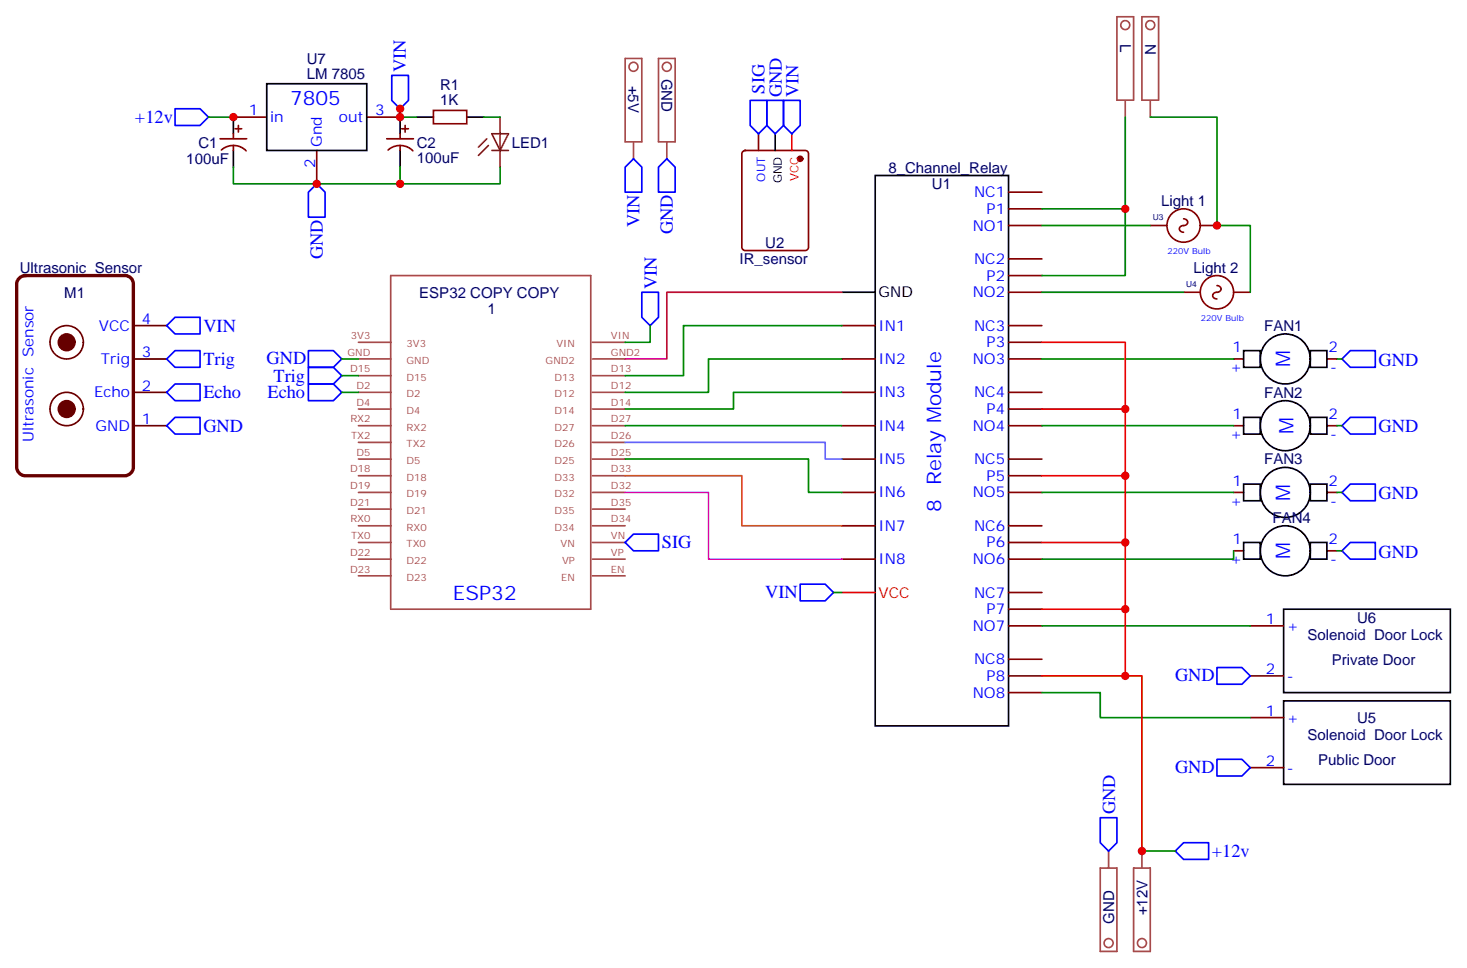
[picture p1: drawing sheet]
<svg xmlns="http://www.w3.org/2000/svg" width="310mm" height="205mm" viewBox="0 0 310 205" stroke-linecap="round" stroke-linejoin="round" font-family="sans-serif">
<g fill="none" stroke="#a64a4a" stroke-width=".35">
<path d="M132.3 12.4h3.5v17.6h-3.5zM134.1 13.2a.95 .95 0 0 0-.9 1.4 .95 .95 0 0 0 1.6 .1 .95 .95 0 0 0-.6-1.5M139.3 12.4h3.6v17.6h-3.6zM141.1 13.2a.95 .95 0 0 0-.8 1.4 .95 .95 0 0 0 1.6 .1 .95 .95 0 0 0-.6-1.5M236.4 3.5h3.5v17.7h-3.5zM238.1 4.4a.95 .95 0 0 0-.8 1.3 .95 .95 0 0 0 1.6 .2 .95 .95 0 0 0-.6-1.5M241.7 3.5h3.5v17.7h-3.5zM243.4 4.4a.95 .95 0 0 0-.8 1.3 .95 .95 0 0 0 1.6 .2 .95 .95 0 0 0-.6-1.5M134.1 30.1v3.5M141.1 30.1v3.5M238.1 21.3v3.5M243.4 21.3v3.5"/>
<path d="M82.7 58.3h42.3v70.5h-42.3zM75.8 72.4h7M75.8 75.9h7M75.8 79.4h7M125.3 72.4h7M125.3 75.9h7M125.3 79.4h7M75.8 83h7M75.8 86.5h7M75.8 90h7M75.8 93.6h7M75.8 97.1h7"/>
<path d="M125.3 83h7M125.3 86.5h7M125.3 90h7M125.3 93.6h7M125.3 97.1h7M75.8 100.6h7M75.8 104.1h7M75.8 107.7h7M75.8 111.2h7M75.8 114.7h7M75.8 118.3h7M125.3 100.6h7"/>
<path d="M125.3 104.1h7M125.3 107.7h7M125.3 111.2h7M125.3 114.7h7M125.3 118.3h7M75.8 121.8h7M125.3 121.8h7M234.6 180v3.5M241.7 180v3.5M232.8 183.6h3.6v17.6h-3.6zM239.9 183.6h3.5v17.6h-3.5zM234.4 200.4a.95 .95 0 0 1-.6-1.5 .95 .95 0 0 1 1.6 .1 .95 .95 0 0 1-.8 1.4"/>
<path d="M241.5 200.4a.95 .95 0 0 1-.6-1.5 .95 .95 0 0 1 1.6 .1 .95 .95 0 0 1-.8 1.4"/>
</g>
<g fill="none" stroke="#000" stroke-width=".35">
<path d="M56.4 17.7h21.2v14.1h-21.2zM49.4 24.8v3.5M49.4 31.8v3.5M84.7 24.8v3.5M84.7 31.8v3.5M88.2 24.8h3.5M98.8 24.8h3.5M164 28.3v3.5M185.2 37.1h28.2v116.4h-28.2zM178.2 61.8h7M263.2 74.2h3.5v3.5h-3.5zM277.3 74.2h3.5v3.5h-3.5z"/>
<path d="M263.2 88.3h3.5v3.5h-3.5zM277.3 88.3h3.5v3.5h-3.5zM263.2 102.4h3.5v3.5h-3.5zM263.2 114.7h3.5v3.6h-3.5zM277.3 102.4h3.5v3.5h-3.5zM277.3 114.7h3.5v3.6h-3.5zM271.6 128.8h35.3v17.7h-35.3zM271.6 148.2h35.3v17.7h-35.3z"/>
<circle cx="272" cy="75.9" r="5.3"/>
<circle cx="272" cy="90" r="5.3"/>
<circle cx="272" cy="104.1" r="5.3"/>
<circle cx="272" cy="116.5" r="5.3"/>
</g>
<g fill="none" stroke="#870000" stroke-width=".35">
<path d="M46.6 29.4h5.6M46.9 31.7a3.8 3.8 0 0 1 5.2 .2M49.4 24.8h7M49.4 28.3v1.1M49.4 30.8v1M49.7 27.2h1.5M50.4 26.5v1.4M67 31.8v7.1M77.6 24.8h7.1M81.8 29.4h5.7M82.1 31.7a3.8 3.8 0 0 1 5.3 .2M84.7 28.3v1.1"/>
<path d="M84.7 30.8v1M85 27.2h1.4M85.7 26.5v1.4M91.7 23.4h7.1v2.8h-7.1zM157.2 32l.5-.2h12.7a.71 .71 0 0 1 .7 .7v19.8a.76 .76 0 0 1-.7 .7h-12.7a.76 .76 0 0 1-.7-.7v-19.8zM160.5 28.3v3.5M213.4 40.6h7.1M213.4 44.2h7.1M213.4 47.7h7.1M213.4 58.3h7.1M213.4 54.8h7.1M243.4 47.7h3.5"/>
<path d="M250.4 47.7a.73 .73 0 0 0-.8 .7 .73 .73 0 0 0 .9 .7M250.5 46.3a.73 .73 0 0 1 .8 .7 .73 .73 0 0 1-.9 .7M254 47.7h3.5M178.2 68.9h7M178.2 75.9h7M213.4 68.9h7.1M213.4 75.9h7.1M213.4 61.8h7.1M213.4 72.4h7.1M250.5 61.8h3.5M257.5 61.8a.73 .73 0 0 0-.9 .7 .73 .73 0 0 0 .9 .7M257.5 60.4a.73 .73 0 0 1 .9 .7 .73 .73 0 0 1-.9 .7"/>
<path d="M261.1 75.9h2.1M261.1 61.8h3.5M280.8 75.9h2.1M178.2 83h7M178.2 90h7M178.2 97.1h7M213.4 83h7.1M213.4 90h7.1M213.4 97.1h7.1M213.4 86.5h7.1M261.1 90h2.1M280.8 90h2.1"/>
<path d="M178.2 104.1h7M178.2 111.2h7M178.2 118.3h7M213.4 104.1h7.1M213.4 111.2h7.1M213.4 118.3h7.1M213.4 100.6h7.1M213.4 114.7h7.1M261.1 104.1h2.1M261.1 116.5h2.1M280.8 104.1h2.1M280.8 116.5h2.1"/>
<path d="M213.4 132.4h7.1M213.4 128.8h7.1M213.4 125.3h7.1M213.4 139.4h7.1M264.6 132.4h7M213.4 146.5h7.1M213.4 142.9h7.1M264.6 142.9h7M264.6 151.8h7M264.6 162.3h7"/>
<circle cx="250.5" cy="47.7" r="3.5"/>
<circle cx="257.5" cy="61.8" r="3.5"/>
</g>
<path d="M167.6 28.3v3.5M220.5 72.4h17.6v14.1h-17.6M238.1 86.5v14.1h-17.6M238.1 100.6v14.1h-17.6M238.1 114.7v14.1h-17.6M178.2 125.3h7M238.1 128.8v14.1h-17.6M238.1 142.9h3.6v37.1" fill="none" stroke="#f00" stroke-width=".35"/>
<circle cx="169.3" cy="33.6" r=".53" fill="#870000" stroke="#870000" stroke-width=".35"/>
<g fill="none" stroke="#600" stroke-width=".35">
<path d="M28.2 75.9h7.1M28.2 68.9h7.1M28.2 90h7.1M28.2 83h7.1"/>
<circle cx="14.1" cy="72.4" r="3.5"/>
<circle cx="14.1" cy="86.5" r="3.5"/>
</g>
<g fill="#600" stroke="#600" stroke-width=".35">
<circle cx="14.1" cy="72.4" r="1.76"/>
<circle cx="14.1" cy="86.5" r="1.76"/>
</g>
<path d="M4.1 58.8l1.2-.5h21.2a1.76 1.76 0 0 1 1.7 1.7v38.8a1.89 1.89 0 0 1-1.7 1.8h-21.2a1.89 1.89 0 0 1-1.8-1.8v-38.8l.1-.4z" fill="none" stroke="#600" stroke-width=".71"/>
<g fill="none" stroke="#008700" stroke-width=".35">
<path d="M44.1 24.8h5.3M49.4 35.3v3.6h35.3v-3.6M84.7 24.8v-1.8v1.8h3.5M102.3 24.8h3.5M105.8 35.3v3.6h-21.1M238.1 24.8v19.4M243.4 24.8h14.1v22.9h7.1v14.1M220.5 44.2h17.6v14.1h-17.6M220.5 47.7h22.9M72.3 75.9h3.5M72.3 79.4h3.5M137.6 68.9v3.5h-5.3"/>
<path d="M178.2 68.9h-33.6v10.5h-12.3M178.2 75.9h-28.3v7.1h-17.6M220.5 61.8h30M220.5 75.9h40.6M282.9 75.9h1.1M72.3 83h3.5M132.3 97.1h38.8v7h7.1M132.3 90h45.9M178.2 83h-23v3.5h-22.9M220.5 90h40.6M282.9 90h1.1M220.5 104.1h40.6"/>
<path d="M261.1 116.5v1.8h-40.6M282.9 104.1h1.1M282.9 116.5h1.1M176.4 125.3h1.8M220.5 132.4h44.1M220.5 146.5h12.3v5.3h31.8M241.7 180h7"/>
</g>
<path d="M132.3 93.6h42.3v3.5h3.6" fill="none" stroke="#0cf" stroke-width=".35"/>
<path d="M132.3 100.6h24.7v10.6h21.2" fill="none" stroke="#c60" stroke-width=".35"/>
<path d="M132.3 104.1h17.6v14.2h28.3" fill="none" stroke="#f0f" stroke-width=".35"/>
<path d="M178.2 61.8h-37.1v14.1h-8.8" fill="none" stroke="#c06" stroke-width=".35"/>
<g fill="none" stroke="#00f" stroke-width=".35">
<path d="M82.9 15.9h3.5v5.3l-1.7 1.8-1.8-1.8zM37 23h5.3l1.8 1.8-1.8 1.7h-5.3zM67 38.9l1.8 1.7v5.3h-3.5v-5.3zM134.1 33.6l1.7 1.7v5.3h-3.5v-5.3zM141.1 33.6l1.8 1.7v5.3h-3.6v-5.3zM158.7 21.2h3.6v5.3l-1.8 1.8-1.8-1.8zM162.3 21.2h3.5v5.3l-1.8 1.8-1.7-1.8zM165.8 21.2h3.5v5.3l-1.7 1.8-1.8-1.8zM35.3 75.9l1.7-1.7h5.3v3.5h-5.3zM37 67.1h5.3v3.5h-5.3l-1.7-1.7zM65.3 74.2h5.3l1.7 1.7-1.7 1.8h-5.3zM65.3 77.7h5.3l1.7 1.7-1.7 1.8h-5.3z"/>
<path d="M135.8 61.8h3.5v5.3l-1.7 1.8-1.8-1.8zM284 75.9l1.8-1.7h5.2v3.5h-5.2zM35.3 90l1.7-1.7h5.3v3.5h-5.3zM37 81.2h5.3v3.5h-5.3l-1.7-1.7zM65.3 81.2h5.3l1.7 1.8-1.7 1.7h-5.3zM284 90l1.8-1.7h5.2v3.5h-5.2zM132.3 114.7l1.8-1.7h5.2v3.5h-5.2zM284 116.5l1.8-1.8h5.2v3.6h-5.2zM284 104.1l1.8-1.7h5.2v3.5h-5.2zM169.3 123.5h5.3l1.8 1.8-1.8 1.8h-5.3zM257.5 141.2h5.3l1.8 1.7-1.8 1.8h-5.3zM232.8 172.9h3.6v5.3l-1.8 1.8-1.8-1.8z"/>
<path d="M248.7 180l1.8-1.8h5.3v3.6h-5.3zM257.5 160.6h5.3l1.8 1.7-1.8 1.8h-5.3z"/>
</g>
<path d="M103 29.4l-1.8 1.7M103.4 30.8l-2.2 2.1M104.1 28.3h3.5l-1.8 3.5zM104.1 31.8h3.5M105.8 24.8v10.5" fill="none" stroke="#8c2424" stroke-width=".35"/>
<g fill="#c00">
<circle cx="238.1" cy="44.2" r=".88"/>
<circle cx="257.5" cy="47.7" r=".88"/>
<circle cx="238.1" cy="86.5" r=".88"/>
<circle cx="238.1" cy="100.6" r=".88"/>
<circle cx="238.1" cy="114.7" r=".88"/>
<circle cx="238.1" cy="128.8" r=".88"/>
<circle cx="241.7" cy="180" r=".88"/>
<circle cx="238.1" cy="142.9" r=".88"/>
<circle cx="49.4" cy="24.8" r=".88"/>
<circle cx="67" cy="38.9" r=".88"/>
<circle cx="84.7" cy="38.9" r=".88"/>
<circle cx="84.7" cy="24.8" r=".88"/>
<circle cx="84.7" cy="23" r=".88"/>
</g>
<g font-size="4.2" fill="#00f">
<text x="61.4" y="22.3">7805</text>
<text x="273" y="77.7" transform="rotate(-90 273 77.7)">M</text>
<text x="273.8" y="91.8" transform="rotate(-90 273.8 91.8)">M</text>
<text x="273" y="105.9" transform="rotate(-90 273 105.9)">M</text>
<text x="199.1" y="108.3" transform="rotate(-90 199.1 108.3)">8 Relay Module</text>
<text x="273" y="118.3" transform="rotate(-90 273 118.3)">M</text>
<text x="95.9" y="127">ESP32</text>
</g>
<g font-size="3.9" fill="#00f">
<text x="85.9" y="15.2" transform="rotate(-90 85.9 15.2)">VIN</text>
<text x="161.8" y="19.8" transform="rotate(-90 161.8 19.8)">SIG</text>
<text x="165.5" y="20.5" transform="rotate(-90 165.5 20.5)">GND</text>
<text x="169" y="20.5" transform="rotate(-90 169 20.5)">VIN</text>
<text x="28.6" y="25.9">+12v</text>
<text x="135.3" y="48" transform="rotate(-90 135.3 48)">VIN</text>
<text x="142.4" y="49.5" transform="rotate(-90 142.4 49.5)">GND</text>
<text x="68.3" y="54.8" transform="rotate(-90 68.3 54.8)">GND</text>
<text x="139" y="61.1" transform="rotate(-90 139 61.1)">VIN</text>
<text x="43" y="70.3">VIN</text>
<text x="43" y="77.2">Trig</text>
<text x="56.4" y="77.1">GND</text>
<text x="291.7" y="77.3">GND</text>
<text x="57.9" y="80.7">Trig</text>
<text x="43" y="84.2">Echo</text>
<text x="56.6" y="84.2">Echo</text>
<text x="43" y="91.5">GND</text>
<text x="291.7" y="91.5">GND</text>
<text x="291.7" y="105.6">GND</text>
<text x="140.1" y="115.9">SIG</text>
<text x="291.7" y="117.9">GND</text>
<text x="161.9" y="126.5">VIN</text>
<text x="248.7" y="144">GND</text>
<text x="248.7" y="163.4">GND</text>
<text x="236" y="172.2" transform="rotate(-90 236 172.2)">GND</text>
<text x="256.5" y="181.3">+12v</text>
</g>
<g font-size="3.2" fill="#000080">
<text x="237" y="9.3" transform="rotate(90 237 9.3)">L</text>
<text x="242.3" y="9.4" transform="rotate(90 242.3 9.4)">N</text>
<text x="64.9" y="16.7">LM 7805</text>
<text x="64.9" y="13.5">U7</text>
<text x="140" y="16.7" transform="rotate(90 140 16.7)">GND</text>
<text x="93.1" y="22.3">1K</text>
<text x="93.1" y="19.1">R1</text>
<text x="132.9" y="18.1" transform="rotate(90 132.9 18.1)">+5V</text>
<text x="39.4" y="34.7">100uF</text>
<text x="42" y="31.2">C1</text>
<text x="88.2" y="34.4">100uF</text>
<text x="88.2" y="31.2">C2</text>
<text x="108.3" y="31.2">LED1</text>
<text x="188" y="36.5">8_Channel_Relay</text>
<text x="197.2" y="40">U1</text>
<text x="245.7" y="43.6">Light 1</text>
<text x="161.9" y="52.4">U2</text>
<text x="4.2" y="57.7">Ultrasonic_Sensor</text>
<text x="156.5" y="55.9">IR_sensor</text>
<text x="252.6" y="57.7">Light 2</text>
<text x="13.6" y="63">M1</text>
<text x="88.7" y="63">ESP32 COPY COPY</text>
<text x="103.2" y="66.5">1</text>
<text x="267.5" y="70">FAN1</text>
<text x="267.5" y="84.1">FAN2</text>
<text x="267.5" y="98.2">FAN3</text>
<text x="269.3" y="110.5">FAN4</text>
<text x="287.2" y="131.7">U6</text>
<text x="276.7" y="135.2">Solenoid Door Lock</text>
<text x="281.9" y="140.5">Private Door</text>
<text x="287.2" y="152.9">U5</text>
<text x="276.7" y="156.4">Solenoid Door Lock</text>
<text x="279" y="161.7">Public Door</text>
<text x="235.7" y="195.4" transform="rotate(-90 235.7 195.4)">GND</text>
<text x="242.8" y="193.6" transform="rotate(-90 242.8 193.6)">+12V</text>
</g>
<g font-size="3.2" fill="#00f">
<text x="52.7" y="24.4">1</text>
<text x="57.1" y="25.8">in</text>
<text x="71.7" y="25.8">out</text>
<text x="79.4" y="24.4">3</text>
<text x="66.7" y="35.6" transform="rotate(-90 66.7 35.6)">2</text>
<text x="68.1" y="31.1" transform="rotate(-90 68.1 31.1)">Gnd</text>
<text x="206.1" y="41.7">NC1</text>
<text x="208.8" y="45.2">P1</text>
<text x="205.8" y="48.8">NO1</text>
<text x="206.1" y="55.8">NC2</text>
<text x="208.8" y="59.3">P2</text>
<text x="205.8" y="62.9">NO2</text>
<text x="20.9" y="69.9">VCC</text>
<text x="30" y="68.5">4</text>
<text x="185.9" y="69.9">IN1</text>
<text x="206.1" y="69.9">NC3</text>
<text x="21.4" y="77">Trig</text>
<text x="30" y="75.6">3</text>
<text x="185.9" y="77">IN2</text>
<text x="205.8" y="77">NO3</text>
<text x="208.8" y="73.4">P3</text>
<text x="260.8" y="74.5">1</text>
<text x="281.2" y="74.5">2</text>
<text x="30" y="82.6">2</text>
<text x="260.3" y="78.7">+</text>
<text x="281.5" y="78.7">-</text>
<text x="19.9" y="84">Echo</text>
<text x="30" y="89.7">1</text>
<text x="185.9" y="84">IN3</text>
<text x="206.1" y="84">NC4</text>
<text x="208.8" y="87.6">P4</text>
<text x="260.8" y="88.6">1</text>
<text x="281.2" y="88.6">2</text>
<text x="7.1" y="93.6" transform="rotate(-90 7.1 93.6)">Ultrasonic Sensor</text>
<text x="20.2" y="91.1">GND</text>
<text x="185.9" y="91.1">IN4</text>
<text x="205.8" y="91.1">NO4</text>
<text x="260.3" y="92.9">+</text>
<text x="281.5" y="92.9">-</text>
<text x="185.9" y="98.1">IN5</text>
<text x="206.1" y="98.1">NC5</text>
<text x="208.8" y="101.7">P5</text>
<text x="185.9" y="105.2">IN6</text>
<text x="205.8" y="105.2">NO5</text>
<text x="260.3" y="107">+</text>
<text x="260.8" y="102.7">1</text>
<text x="281.2" y="102.7">2</text>
<text x="281.5" y="107">-</text>
<text x="185.9" y="112.3">IN7</text>
<text x="206.1" y="112.3">NC6</text>
<text x="185.9" y="119.3">IN8</text>
<text x="205.8" y="119.3">NO6</text>
<text x="208.8" y="115.8">P6</text>
<text x="260.3" y="119.3">+</text>
<text x="260.8" y="115.1">1</text>
<text x="281.2" y="115.1">2</text>
<text x="281.5" y="119.3">-</text>
<text x="206.1" y="126.4">NC7</text>
<text x="208.8" y="129.9">P7</text>
<text x="205.8" y="133.4">NO7</text>
<text x="267.9" y="132">1</text>
<text x="272.3" y="133.4">+</text>
<text x="206.1" y="140.5">NC8</text>
<text x="267.9" y="142.6">2</text>
<text x="205.8" y="147.5">NO8</text>
<text x="208.8" y="144">P8</text>
<text x="272.3" y="144">-</text>
<text x="267.9" y="151.4">1</text>
<text x="272.3" y="152.8">+</text>
<text x="267.9" y="162">2</text>
<text x="272.3" y="163.4">-</text>
</g>
<text font-size="3.2" x="185.9" y="62.9">GND</text>
<text font-size="3.2" fill="#f00" x="185.9" y="126.4">VCC</text>
<text font-size="2.5" fill="#00f" x="161.9" y="38.4" transform="rotate(-90 161.9 38.4)">OUT</text>
<text font-size="2.5" x="165.5" y="38.8" transform="rotate(-90 165.5 38.8)">GND</text>
<text font-size="2.5" fill="#f00" x="169" y="38.3" transform="rotate(-90 169 38.3)">VCC</text>
<g font-size="2.1" fill="#a54b4b">
<text x="74.3" y="71.7">3V3</text>
<text x="129.3" y="71.7">VIN</text>
<text x="73.6" y="75.2">GND</text>
<text x="86" y="73.4">3V3</text>
<text x="86" y="77">GND</text>
<text x="115.5" y="77">GND2</text>
<text x="117.7" y="73.4">VIN</text>
<text x="129.3" y="75.2">GND2</text>
<text x="74.1" y="78.8">D15</text>
<text x="75.4" y="82.3">D2</text>
<text x="86" y="80.5">D15</text>
<text x="117.3" y="80.5">D13</text>
<text x="129.3" y="78.8">D13</text>
<text x="129.3" y="82.3">D12</text>
<text x="74.1" y="89.3">RX2</text>
<text x="75.4" y="85.8">D4</text>
<text x="86" y="84">D2</text>
<text x="86" y="87.5">D4</text>
<text x="117.3" y="84">D12</text>
<text x="117.3" y="87.5">D14</text>
<text x="129.3" y="85.8">D14</text>
<text x="129.3" y="89.3">D27</text>
<text x="74.3" y="92.9">TX2</text>
<text x="86" y="91.1">RX2</text>
<text x="86" y="94.6">TX2</text>
<text x="117.3" y="91.1">D27</text>
<text x="117.3" y="94.6">D26</text>
<text x="129.3" y="92.9">D26</text>
<text x="74.1" y="99.9">D18</text>
<text x="75.4" y="96.4">D5</text>
<text x="86" y="98.1">D5</text>
<text x="86" y="101.7">D18</text>
<text x="117.3" y="98.1">D25</text>
<text x="117.3" y="101.7">D33</text>
<text x="129.3" y="96.4">D25</text>
<text x="129.3" y="99.9">D33</text>
<text x="74.1" y="103.4">D19</text>
<text x="74.1" y="107">D21</text>
<text x="86" y="105.2">D19</text>
<text x="117.3" y="105.2">D32</text>
<text x="129.3" y="103.4">D32</text>
<text x="129.3" y="107">D35</text>
<text x="74.1" y="110.5">RX0</text>
<text x="86" y="108.7">D21</text>
<text x="86" y="112.2">RX0</text>
<text x="117.3" y="108.7">D35</text>
<text x="117.3" y="112.2">D34</text>
<text x="129.3" y="110.5">D34</text>
<text x="74.1" y="117.6">D22</text>
<text x="74.3" y="114">TX0</text>
<text x="86" y="115.8">TX0</text>
<text x="86" y="119.3">D22</text>
<text x="118.6" y="115.8">VN</text>
<text x="118.9" y="119.3">VP</text>
<text x="129.3" y="114">VN</text>
<text x="129.3" y="117.6">VP</text>
<text x="74.1" y="121.1">D23</text>
<text x="86" y="122.8">D23</text>
<text x="118.7" y="122.8">EN</text>
<text x="129.3" y="121.1">EN</text>
</g>
<g font-size="1.8" fill="#000080">
<text x="244" y="46.6">U3</text>
<text x="251" y="60.7">U4</text>
</g>
<g font-size="1.8" fill="#00f">
<text x="247.1" y="53.7">220V Bulb</text>
<text x="254.1" y="67.8">220V Bulb</text>
</g>
</svg>
